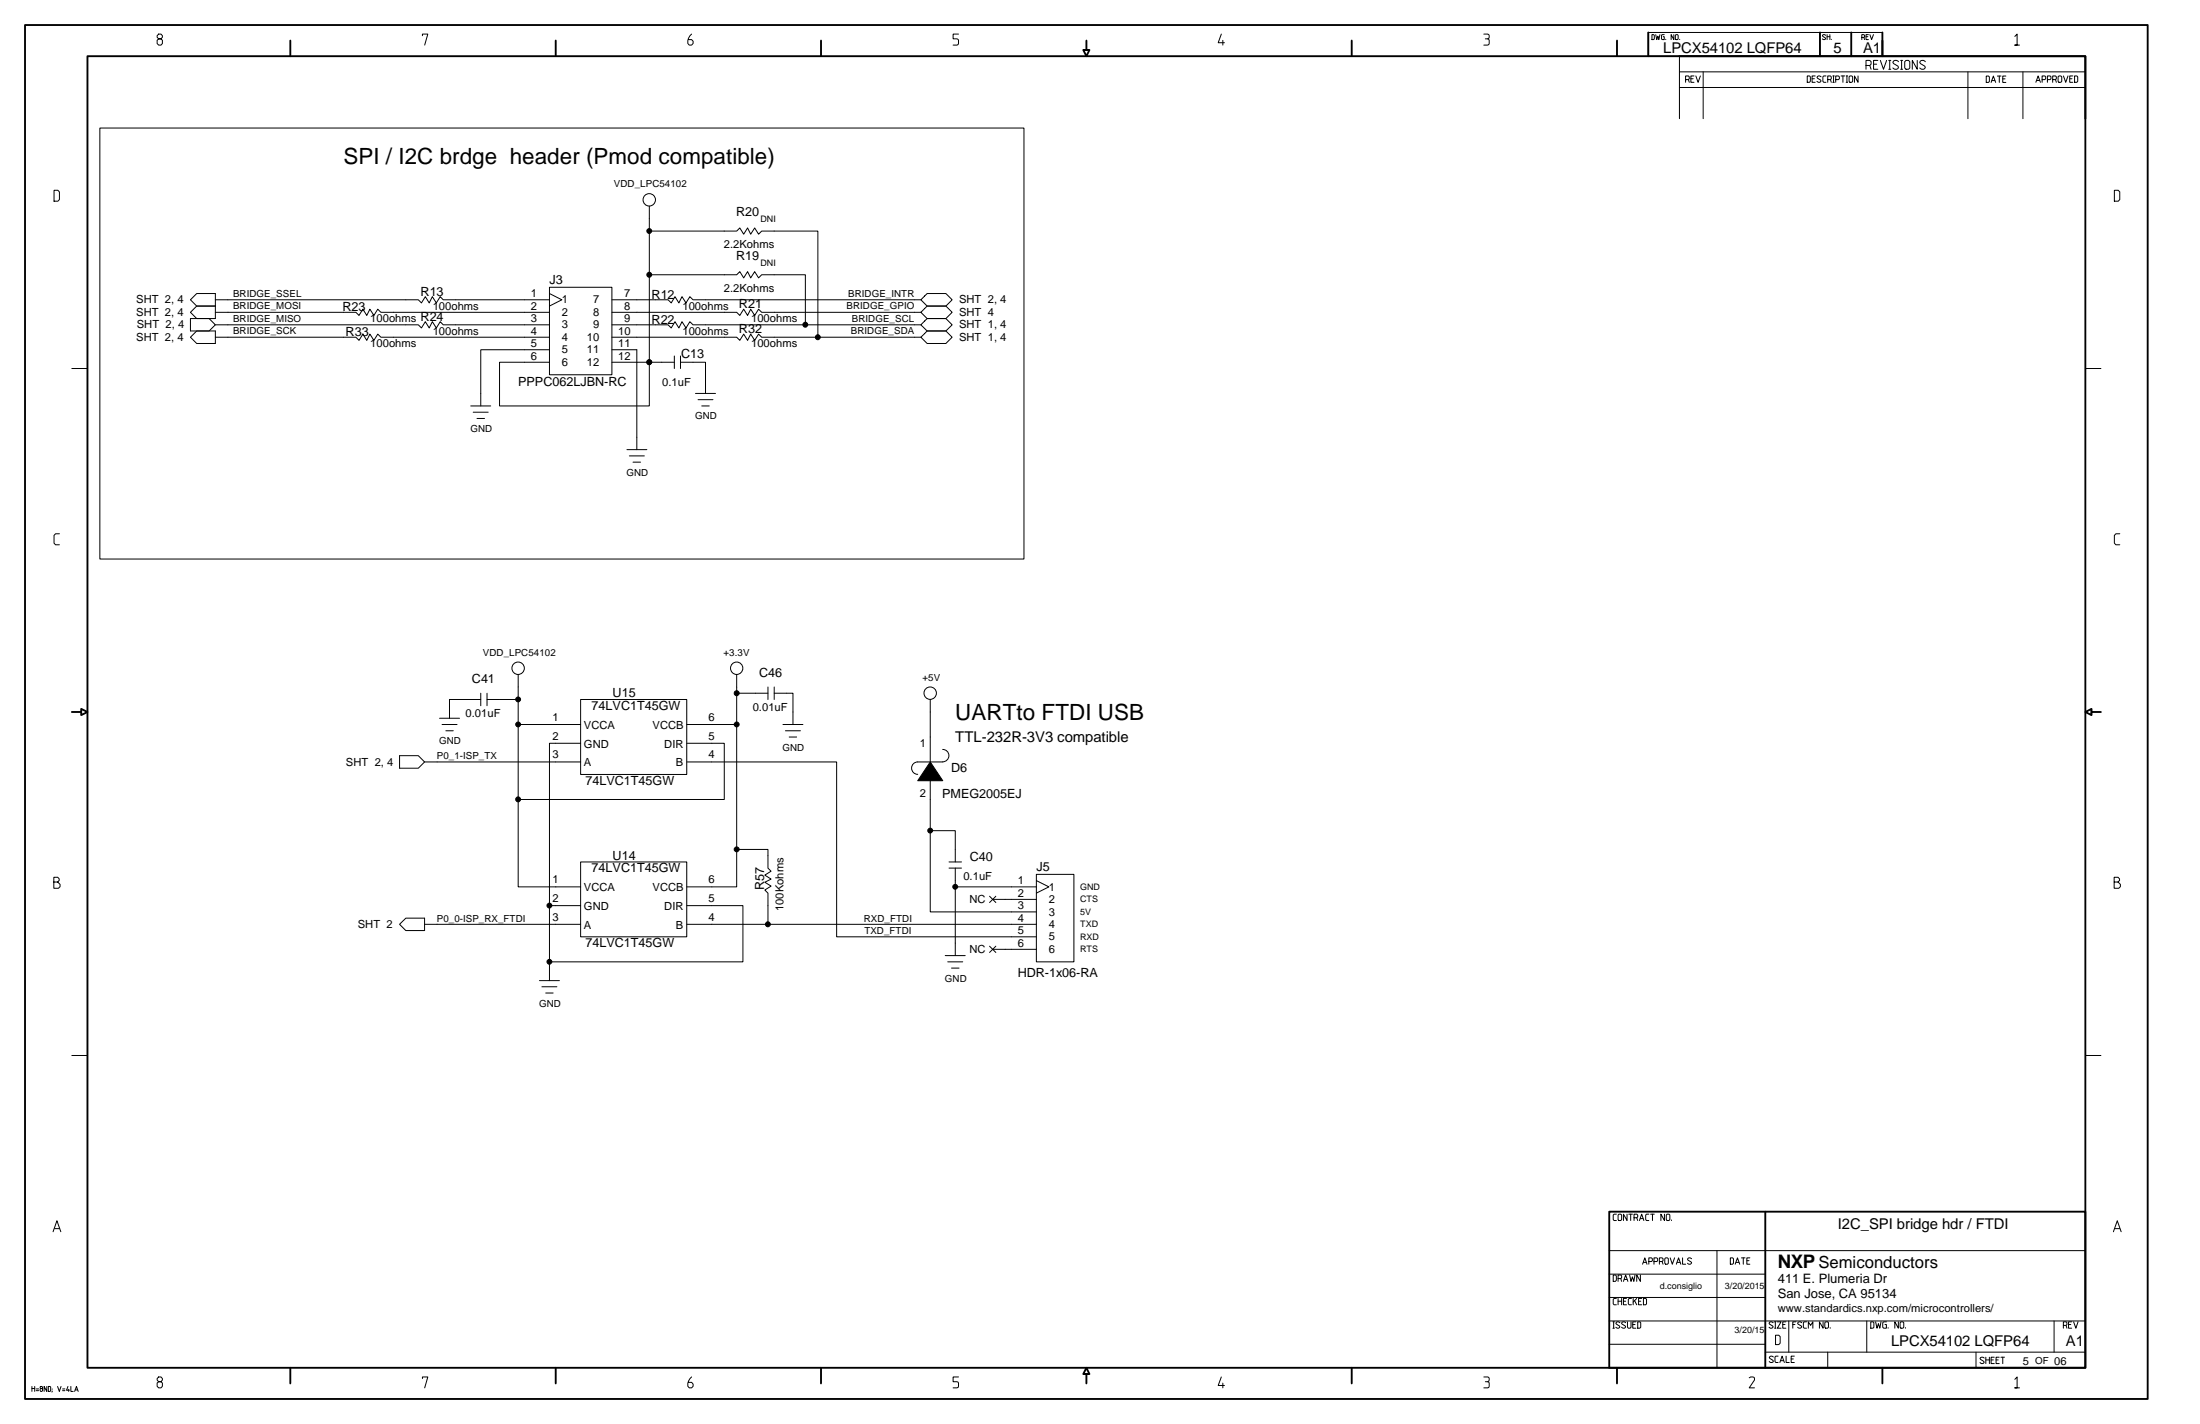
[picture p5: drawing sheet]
<svg xmlns="http://www.w3.org/2000/svg" width="432mm" height="279mm" viewBox="0 0 432 279" stroke-linecap="round" stroke-linejoin="round" font-family="sans-serif">
<g fill="none" stroke="#000" stroke-width=".2">
<path d="M31.1 6.7l-.3 .3v.3l.3 .3h.5l.3 .3v.6l-.3 .3h-.5l-.3-.3v-.6l.3-.3h.5l.3-.3v-.3l-.3-.3zM82.9 7v-.3h1.1l-.6 2.1M135.7 6.7a2.04 2.04 0 0 0-.7 1.8l.3 .3h.4l.3-.3v-.4l-.3-.3h-.6M188.1 6.7h-1v.9h.7l.3 .3-.1 .8-.9 .1M239.7 6.7l-.6 1.7h1.2M240 7.9v.9M291.2 6.7h.8a.55 .55 0 0 1 .2 .8l-.2 .1M291.5 7.6l.7 .1 .1 .8-.3 .3h-.8M324.2 6.8h.4l.1 .1v.7l-.1 .2h-.4zM325 6.8l.2 1 .2-.7 .2 .7 .2-1M326.6 6.8h-.4l-.1 .1 .1 .9h.4v-.6h-.1M326.9 7.7v.1"/>
<path d="M328.5 6.8v1l-.5-1v1M329 6.8l.4 .1v.7l-.2 .2-.4-.2v-.7zM329.6 11v12.3M329.6 17.2h79.7M329.6 14.1h79.7M329.7 7.7v.1M330.8 15.6h.6l.2-.1v-.4l-.2-.2h-.6v1.3M331.4 15.6l.2 .6M331.9 15.5h.4M332.5 14.9h-.6v1.3h.6M332.8 14.9l.5 1.3 .4-1.3M334.3 14.1v9.2"/>
<path d="M354.7 14.9h.5l.1 .2v.9l-.1 .2h-.5zM355.7 15.5h.4M356.3 14.9h-.6v1.3h.6M357.4 15.1a.47 .47 0 0 0-.8 .1l.7 .5v.3a.49 .49 0 0 1-.7 0M358.3 6.9l-.2-.1-.3 .1v.2l.5 .5-.2 .2-.4-.2M358.4 14.9h-.5l-.1 .2v.9l.1 .2h.5M358.6 7.2h.6M358.6 6.8v1M358.7 15.6h.6l.1-.1v-.4l-.1-.2h-.6v1.3M359.2 6.8v1M359.3 15.6l.1 .6M359.4 7.7v.1"/>
<path d="M359.7 16.2h.3M359.7 14.9h.3M359.9 14.9v1.3M360.3 15.6h.5l.2-.1v-.4l-.2-.2h-.5v1.3M361.4 14.9h.7M361.7 14.9v1.3M362.4 16.2h.2M362.4 14.9h.2M362.5 14.9v1.3M363.1 14.9h.4l.1 .2v.9l-.1 .2h-.4l-.2-.2v-.9zM364.7 14.9v1.3l-.7-1.3v1.3M365.4 7.3h.4l.2-.1-.2-.4h-.4v1"/>
<path d="M365.8 7.3l.2 .5M366.2 12.8h.8l.2-.2v-.5l-.2-.2h-.8v1.7M366.2 7.2h.4M366.7 6.8h-.5v1h.5M367 12.8l.2 .8M367 6.8l.3 1 .4-1M367.7 12.6h.6M368.6 11.9h-.9v1.7h.9M369.1 11.9l.6 1.7 .6-1.7M369.5 6.4h-46v4.6h46M370.7 13.6h.4M370.7 11.9h.4"/>
<path d="M370.9 11.9v1.7M372.6 12.1a.62 .62 0 0 0-1.1 .1l.1 .3 .9 .5 .1 .2-.1 .3a.7 .7 0 0 1-1-.2M373 13.6h.4M373 11.9h.4M373.2 11.9v1.7M374.1 11.9h.5l.2 .2v1.2l-.2 .3h-.5l-.3-.3v-1.2zM376.3 11.9v1.7l-1-1.7v1.7M377.9 12.1a.62 .62 0 0 0-1.1 .1l.1 .3 .9 .5 .1 .2-.1 .3a.68 .68 0 0 1-1-.2M386.2 14.1v9.2M389.8 14.9h.5l.2 .2v.9l-.2 .2h-.5zM390.8 16.2l.4-1.3 .5 1.3M391 15.8h.5"/>
<path d="M392 14.9h.7M392.4 14.9v1.3M393.1 15.5h.4M393.7 14.9h-.6v1.3h.6M395.5 7.2l.4-.5v2.1h-.4h.9M397 14.1v9.2M399.6 16.2l.4-1.3 .5 1.3M399.8 15.8h.5M400.8 15.6h.5l.2-.1v-.4l-.2-.2h-.5v1.3M401.8 15.6h.6l.1-.1v-.4l-.1-.2h-.6v1.3M402.9 15.6h.5l.2-.1v-.4l-.2-.2h-.5v1.3M403.4 15.6l.2 .6"/>
<path d="M404.1 14.9h.4l.2 .2v.9l-.2 .2h-.4l-.2-.2v-.9zM405 14.9l.4 1.3 .5-1.3M406.2 15.5h.5M406.8 14.9h-.6v1.3h.6M407.2 14.9h.4l.2 .2v.9l-.2 .2h-.4zM10.6 37.3h.8l.3 .4v1.5l-.3 .3h-.8zM19.6 25.1h181.4v84.6h-181.4zM415 37.3h.8l.3 .4v1.5l-.3 .3h-.8zM38.6 57.6h3.7v4.9h-3.7l-1.2-1.2 1.2-1.3h3.7h-3.7l-1.2-1.2zM42.3 58.8h39.8l.6 .6 .8-1.2 .7 1.2 .7-1.2 .7 1.2 .8-1.2 .6 .6h20.8M107.8 56.4h12.3v17.1h-12.3zM107.8 57.6l2.5 1.2-2.5 1.2"/>
<path d="M127.4 40.4v39.3h-29.4v-8.6h9.8M127.4 53.9h17.2l.6-.6 .8 1.2 .7-1.2 .6 1.2 .8-1.2 .8 1.2 .6-.6h8.6v9.8M127.4 45.3h17.2l.6-.6 .8 1.3 .7-1.3 .6 1.3 .8-1.3 .8 1.3 .6-.7h11v20.9M180.7 58.8h-44.7l-.6-.6-.8 1.2-.7-1.2-.7 1.2-.7-1.2-.8 1.2-.6-.6h-11M182 57.6h3.7l1.2 1.2-1.2 1.2h-3.7l-1.3-1.2zM14.1 72.3h3.1M37.4 62.5h3.6l1.3 1.2-1.3 1.2h-3.6zM38.6 64.9h3.7v2.5h-3.7l-1.2-1.2zM42.3 61.3h27.6l.6 .6 .7-1.2 .8 1.2 .6-1.2 .8 1.2 .7-1.2 .7 .6h33M42.3 66.2h27.6l.6 .6 .7-1.2 .8 1.2 .6-1.2 .8 1.2 .7-1.2 .7 .6h33M42.3 63.7h39.8l.6 .6 .8-1.2 .7 1.2 .7-1.2 .7 1.2 .8-1.2 .6 .6h20.8M92.4 79.7h3.9"/>
<path d="M107.8 68.6h-13.4v11.1M120.1 68.6h4.9v19.6M132.4 69.8v2.5M132.4 71.1h-12.3M133.6 71.1h4.9v6.1M133.6 69.8v2.5M136.5 77.2h3.9M137 78.4h2.9M137.7 79.7h1.5M180.7 61.3h-31.2l-.6-.6-.8 1.2-.8-1.2-.6 1.2-.7-1.2-.8 1.2-.6-.6h-24.5M180.7 63.7h-44.7l-.6-.6-.8 1.2-.7-1.2-.7 1.2-.7-1.2-.8 1.2-.6-.6h-11M180.7 66.2h-31.2l-.6-.6-.8 1.2-.8-1.2-.6 1.2-.7-1.2-.8 1.2-.6-.6h-24.5"/>
<path d="M182 64.9h3.7l1.2 1.3-1.2 1.2h-3.7l-1.3-1.2zM182 62.5h3.7l1.2 1.2-1.2 1.2h-3.7l-1.3-1.2zM182 60h3.7l1.2 1.3-1.2 1.2h-3.7l-1.3-1.2zM409.3 72.3h3M92.9 80.9h2.9M93.6 82.1h1.5M123 88.2h4M123.5 89.5h3M124.2 90.7h1.5M11.7 104.7h-.8l-.3 .4v1.5l.3 .3h.8M416.1 104.7h-.8l-.3 .4v1.5l.3 .3h.8M94.4 136v2.5"/>
<path d="M94.4 137.2h-6.2v3.7M95.6 137.2h6.1M95.6 136v2.5M101.7 132.4v41.6h12.3M114 137.2h20.8v14.8h-20.8zM144.6 132.4v41.6h-9.8M144.6 136h6.1M150.7 134.8v2.4M152 136h3.6v6.2M152 134.8v2.4M182.6 137.2v12.3M78.4 148.3h3.7l1.2 1.2-1.2 1.2h-3.7z"/>
<path d="M83.3 149.5h30.7M86.3 140.9h3.9M86.8 142.2h2.9M87.5 143.4h1.5M101.7 142.2h12.3M114 145.8h-6.2v46.6M134.8 149.5h29.4v34.3h39.2M134.8 145.8h7.4v11.1h-40.5M134.8 142.2h9.8M153.7 142.2h3.9M154.2 143.4h2.9M154.9 144.6h1.5"/>
<path d="M182.6 152v26.9h20.8M185 147a1.22 1.22 0 0 1 1.2 1.3 1.22 1.22 0 0 1-1.2 1.2M185 149.5h-4.9a1.22 1.22 0 0 0-1.2 1.2 1.22 1.22 0 0 0 1.2 1.2M10.6 173.1h.7l.3-.4v-.3l-.3-.3h-.7v2.2h.9l.3-.3v-.5l-.5-.4M107.8 177.7h6.2M114 169.1h20.8v14.7h-20.8zM134.8 177.7h11v11h-38M144.6 166.7h6.1v3.6l.6 .6-1.2 .8 1.2 .8-1.2 .6 1.2 .8-1.2 .7 .6 .6v6.2M182.6 163h4.9v6.1M186.3 170.3h2.4M186.3 169.1h2.4M187.5 170.3v17.2"/>
<path d="M187.5 174h15.9M194.2 175.9l1.3 1.2M194.8 176.5h8.6M195.5 175.9l-1.3 1.2M203.4 171.6h7.4v17.1h-7.4zM203.4 172.8l2.5 1.2-2.5 1.2M415 173.1h.7l.3-.4v-.3l-.3-.3h-.7v2.2h.9l.3-.3v-.5l-.5-.4M78.4 181.4l1.3-1.3h3.6v2.5h-3.6zM83.3 181.4h30.7M105.9 192.4h3.9M106.4 193.6h2.9M107.1 194.8h1.5"/>
<path d="M134.8 181.4h68.6M185.5 187.5h3.9M186 188.7h3M186.8 189.9h1.4M194.2 185.7l1.3 1.2M194.8 186.3h8.6M195.5 185.7l-1.3 1.2M14.1 207.1h3.1M409.3 207.1h3M317.2 238.2h-.4l-.2 .2v.9l.2 .2h.4M317.8 238.2h.3l.2 .2v.9l-.2 .2h-.3l-.2-.2v-.9zM319.3 238.2v1.3l-.7-1.3v1.3"/>
<path d="M319.7 238.2h.7M320.1 238.2v1.3M320.7 238.9h.5l.2-.1v-.4l-.2-.2h-.5v1.3M321.2 238.9l.2 .6M321.8 239.5l.4-1.3 .4 1.3M321.9 239.1h.6M323.6 238.2h-.4l-.2 .2v.9l.2 .2h.4M324 238.2h.7M324.3 238.2v1.3M326.7 238.2v1.3l-.7-1.3v1.3M327.2 238.2h.4l.1 .2v.9l-.1 .2h-.4l-.2-.2v-.9zM328.1 239.4v.1"/>
<path d="M10.4 241.7l.8-2.2 .7 2.2M10.7 241.1h.9M315.8 245.4h93.5M315.8 254.6h30.7M315.8 250h30.7M315.8 259.2h93.5M316.6 259.4h.3M316.6 250.2h.5l.1 .1v.9l-.1 .2h-.5zM316.7 259.4v1.2M317.2 254.8h-.4l-.2 .1v.9l.2 .2h.4M317.6 255.3h.7M317.6 250.9h.5l.2-.2v-.4l-.2-.1h-.5v1.2"/>
<path d="M317.6 254.8v1.2M317.9 259.5a.47 .47 0 0 0-.8 .1l.7 .6 .1 .1-.1 .2a.47 .47 0 0 1-.7-.1M318.1 250.9l.2 .5M318.3 254.8v1.2M318.6 255.3h.5M318.6 251.4l.5-1.2 .4 1.2M318.8 251h.5M319.1 259.5a.47 .47 0 0 0-.8 .1l.7 .6v.3a.49 .49 0 0 1-.7-.1M319.2 254.8h-.6v1.2h.6M319.4 259.4v1l.2 .2h.4l.1-.2v-1M319.8 250.2l.3 1.2 .3-.9 .3 .9 .2-1.2M320.2 254.8h-.4l-.2 .1v.9l.2 .2h.4"/>
<path d="M320.5 259.9h.4M320.5 254.8v1.2M320.8 255.2l.4 .8M321.1 259.4h-.6v1.2h.6M321.2 254.8l-.7 .7M321.4 259.4h.5l.1 .1v.9l-.1 .2h-.5zM321.6 255.3h.4M322 250.2v1.2l-.8-1.2v1.2M322.2 254.8h-.6v1.2h.6M322.4 248.1l.4-1.3 .5 1.3M322.6 254.8h.4l.2 .1v.9l-.2 .2h-.4zM322.6 247.7h.5"/>
<path d="M323.6 247.5h.5l.2-.1v-.4l-.2-.2h-.5v1.3M324.6 247.5h.6l.2-.1v-.4l-.2-.2h-.6v1.3M325.7 247.5h.5l.2-.1v-.4l-.2-.2h-.5v1.3M326.2 247.5l.2 .6M326.9 246.8h.4l.1 .2v.9l-.1 .2h-.4l-.2-.2v-.9zM327.8 246.8l.4 1.3 .5-1.3M329 248.1l.5-1.3 .4 1.3M329.2 247.7h.5M330.2 246.8v1.3h.7M332 247a.47 .47 0 0 0-.8 .1l.8 .7-.3 .3-.5-.2M337 245.4v23M339.6 246.8h.5l.1 .2v.9l-.1 .2h-.5z"/>
<path d="M340.6 248.1l.4-1.3 .5 1.3M340.7 247.7h.6M341.8 246.8h.7M342.2 246.8v1.3M342.9 247.4h.4M343.5 246.8h-.6v1.3h.6M348 259.5a.47 .47 0 0 0-.8 .1l.8 .7-.3 .3-.5-.2M348.3 259.4h.3M348.4 259.4v1.2M348.8 259.4h.8l-.8 1.2h.8M349.9 259.9h.5M350.5 259.4h-.6v1.2h.6"/>
<path d="M351.1 259.2v6.1M351.9 259.9h.4M352.5 259.4h-.6v1.2M353.6 259.5a.47 .47 0 0 0-.8 .1l.8 .7a.45 .45 0 0 1-.3 .3 .45 .45 0 0 1-.5-.2M354.6 259.4h-.5l-.2 .1v.9l.2 .2h.5M357.8 259.4v1.2l-.7-1.2v1.2M358.3 259.4h.4l.2 .1v.9l-.2 .2h-.4l-.1-.2v-.9zM366.4 259.2v6.1M367.2 259.4h.4l.2 .1v.9l-.2 .2h-.4zM368.1 259.4l.3 1.2 .3-.9 .3 .9 .2-1.2M370.2 259.4h-.5l-.2 .1v.9l.2 .2h.5v-.7h-.2M372.6 259.4v1.2l-.7-1.2v1.2"/>
<path d="M373.1 259.4h.4l.2 .1v.9l-.2 .2h-.4l-.2-.2v-.9zM403.2 259.2v6.1M406 259.9h.4M406.6 259.4h-.6v1.2h.6M407 259.4l.4 1.2 .5-1.2M414.8 241.7l.8-2.2 .7 2.2M415.1 241.1h.9M6.3 272v1M6.3 272.4h.5M6.8 272v1M7.1 272.9h.5M7.1 272.5h.5"/>
<path d="M8 272l-.1 .3 .4 .3-.1 .4h-.2l-.1-.4 .3-.2 .1-.2zM9.2 272v1l-.5-1v1M9.5 272l.4 .2v.7l-.1 .1h-.3zM10.2 272.9v.2M10.2 272.5v.1M11.3 272l.3 1 .4-1M12.3 272.9h.4M12.3 272.5h.4M13.3 272l-.2 .8h.5M13.5 272.6v.4M13.9 272v1h.5M14.6 273l.4-1 .3 1"/>
<path d="M14.8 272.7h.4M31.1 270.2l-.3 .3v.3l.3 .3h.5l.3 .3v.6l-.3 .3h-.5l-.3-.3v-.6l.3-.3h.5l.3-.3v-.3l-.3-.3zM82.9 270.5v-.3h1.1l-.6 2.1M135.7 270.2a2.03 2.03 0 0 0-.7 1.8l.3 .3h.4l.3-.3v-.4l-.3-.4h-.6M188.1 270.2h-1v.9h.7l.3 .3-.1 .8-.9 .1M239.7 270.2l-.6 1.6h1.2M240 271.4v.9M291.2 270.2h.8a.5 .5 0 0 1 .3 .4 .5 .5 0 0 1-.3 .5M291.5 271.1l.7 .1 .1 .8-.3 .3h-.8M315.8 263.8h30.7M316.6 260.6h.3M343.3 270.3l.3-.1h.5l.2 .1 .1 .2v.3l-1.1 1.5h1.1"/>
<path d="M346.5 265.3h62.8M348.1 266.3a.47 .47 0 0 0-.8 .1l.8 .7a.45 .45 0 0 1-.8 0M348.3 260.6h.3M348.5 262h.6l.3 .3v1.2l-.3 .3h-.6zM349 266.1h-.4l-.2 .2v.8l.2 .2h.4M349.3 267.3l.5-1.2 .4 1.2M349.5 267h.6M350.6 266.1v1.2h.6M351.6 266.6h.4M352.2 266.1h-.6v1.2h.6M354.9 260.6v-1.2l.5 .7 .4-.7v1.2M358.7 265.3v3.1"/>
<path d="M359.2 260.5v.1M370.6 260.5v.1M374 260.5v.1M387.8 265.3v3.1M389.4 266.5l-.5-.2-.3 .3 .7 .5 .1 .2-.1 .1a.47 .47 0 0 1-.7-.1M389.8 266.3v1.2M389.8 266.8h.7M390.5 266.3v1.2M390.8 266.8h.4M391.4 266.3h-.6v1.2h.6M391.8 266.8h.4M392.4 266.3h-.6v1.2h.6"/>
<path d="M392.7 266.3h.7M393.1 266.3v1.2M395.5 270.6l.4-.4v2.1h-.4h.9M405 260.1h.5l.2-.2v-.4l-.2-.1h-.5v1.2M405.5 260.1l.2 .5"/>
<circle cx="127.4" cy="39.2" r="1.22"/>
<circle cx="101.7" cy="131.1" r="1.22"/>
<circle cx="144.6" cy="131.1" r="1.21"/>
<circle cx="182.6" cy="136" r="1.22"/>
</g>
<g fill="#000" stroke="#000" stroke-width=".2">
<path d="M182.6 149.5l2.4 3.7h-4.9z" fill-rule="evenodd"/>
<circle cx="127.4" cy="53.9" r=".48"/>
<circle cx="127.4" cy="45.3" r=".48"/>
<circle cx="127.4" cy="71.1" r=".48"/>
<circle cx="158.1" cy="63.7" r=".48"/>
<circle cx="160.5" cy="66.2" r=".48"/>
<circle cx="101.7" cy="137.2" r=".48"/>
<circle cx="144.6" cy="136" r=".49"/>
<circle cx="101.7" cy="156.8" r=".48"/>
<circle cx="101.7" cy="142.1" r=".48"/>
<circle cx="144.6" cy="142.1" r=".48"/>
<circle cx="107.8" cy="177.7" r=".48"/>
<circle cx="144.6" cy="166.7" r=".48"/>
<circle cx="182.6" cy="163" r=".48"/>
<circle cx="187.5" cy="174" r=".48"/>
<circle cx="107.8" cy="188.7" r=".48"/>
<circle cx="150.7" cy="181.4" r=".48"/>
</g>
<g fill="none" stroke="#000" stroke-width=".37">
<path d="M4.9 4.9h416.6v269.6h-416.6zM17.2 11h392.1v257.4h-392.1zM57 8v3M109.1 8v3M161.1 8v3M213.2 8v1.8h-.6l.6 1.2 .6-1.2h-.6M265.3 8v3M317.4 8v3M323.5 6.4v4.6M329.6 11h79.7v12.3M357.2 6.4v4.6M363.3 6.4v4.6"/>
<path d="M369.5 6.4v4.6M14.1 139.7h1.8v.6l1.3-.6-1.3-.6v.6M410.5 139.7v.6l-1.2-.6 1.2-.6v.6h1.8M315.8 237.7h93.5v30.7h-93.5zM346.5 237.7v30.7M57 268.4v3M109.1 268.4v3M161.1 268.4v3M213.2 269.6h-.6l.6-1.2 .6 1.2h-.6v1.8M265.3 268.4v3M317.4 268.4v3M369.5 268.4v3"/>
</g>
<g font-size="4.4">
<text x="67.4" y="32.2">SPI / I2C brdge header (Pmod compatible)</text>
<text x="187.5" y="141.2">UARTto FTDI USB</text>
</g>
<text font-size="3.7" x="348.9" y="248.7">NXP</text>
<text font-size="3.3" x="356.9" y="248.8">Semiconductors</text>
<g font-size="2.9">
<text x="326.4" y="10.5">LPCX54102 LQFP64</text>
<text x="359.9" y="10.5">5</text>
<text x="365.7" y="10.5">A1</text>
<text x="187.5" y="145.5">TTL-232R-3V3 compatible</text>
<text x="360.7" y="241.1">I2C_SPI bridge hdr / FTDI</text>
<text x="371.2" y="264.1">LPCX54102 LQFP64</text>
<text x="405.5" y="264.1">A1</text>
</g>
<g font-size="2.5">
<text x="144.5" y="42.4">R20</text>
<text x="144.5" y="51">R19</text>
<text x="82.5" y="58">R13</text>
<text x="107.8" y="55.7">J3</text>
<text x="127.9" y="58.6">R12</text>
<text x="67.2" y="61.1">R23</text>
<text x="67.8" y="66">R33</text>
<text x="127.9" y="63.5">R22</text>
<text x="145" y="60.5">R21</text>
<text x="145" y="65.4">R32</text>
<text x="133.7" y="70.3">C13</text>
<text x="101.7" y="75.8">PPPC062LJBN-RC</text>
<text x="92.6" y="134">C41</text>
<text x="120.2" y="136.8">U15</text>
<text x="149" y="132.8">C46</text>
<text x="116.1" y="139.3">74LVC1T45GW</text>
<text x="114.9" y="154">74LVC1T45GW</text>
<text x="186.7" y="151.4">D6</text>
<text x="184.9" y="156.5">PMEG2005EJ</text>
<text x="116.1" y="171.1">74LVC1T45GW</text>
<text x="120.2" y="168.7">U14</text>
<text x="190.3" y="168.9">C40</text>
<text x="203.4" y="170.9">J5</text>
<text x="150" y="174.7" transform="rotate(-90 150 174.7)">R57</text>
<text x="114.9" y="185.8">74LVC1T45GW</text>
<text x="199.7" y="191.7">HDR-1x06-RA</text>
<text x="348.9" y="251.8">411 E. Plumeria Dr</text>
<text x="348.9" y="254.7">San Jose, CA 95134</text>
</g>
<g font-size="2.2">
<text x="142.1" y="48.7">2.2Kohms</text>
<text x="26.7" y="59.5">SHT 2, 4</text>
<text x="104.2" y="58.3">1</text>
<text x="110.3" y="59.5">1</text>
<text x="116.4" y="59.5">7</text>
<text x="122.5" y="58.3">7</text>
<text x="142.1" y="57.3">2.2Kohms</text>
<text x="188.2" y="59.5">SHT 2, 4</text>
<text x="26.7" y="62">SHT 2, 4</text>
<text x="26.9" y="64.5">SHT 2, 4</text>
<text x="72.7" y="63.2">100ohms R24</text>
<text x="84.9" y="60.8">100ohms</text>
<text x="84.9" y="65.7">100ohms</text>
<text x="104.2" y="60.7">2</text>
<text x="104.2" y="63.2">3</text>
<text x="104.2" y="65.6">4</text>
<text x="110.3" y="64.5">3</text>
<text x="110.3" y="62">2</text>
<text x="116.4" y="64.5">9</text>
<text x="116.4" y="62">8</text>
<text x="121.3" y="65.6">10</text>
<text x="122.5" y="60.7">8</text>
<text x="122.5" y="63.2">9</text>
<text x="133.9" y="60.8">100ohms</text>
<text x="133.9" y="65.7">100ohms</text>
<text x="147.4" y="63.2">100ohms</text>
<text x="188.2" y="64.5">SHT 1, 4</text>
<text x="188.2" y="62">SHT 4</text>
<text x="26.7" y="66.9">SHT 2, 4</text>
<text x="72.7" y="68.1">100ohms</text>
<text x="104.2" y="68.1">5</text>
<text x="104.2" y="70.5">6</text>
<text x="110.3" y="69.3">5</text>
<text x="110.3" y="71.8">6</text>
<text x="110.3" y="66.9">4</text>
<text x="115.2" y="69.3">11</text>
<text x="115.2" y="71.8">12</text>
<text x="115.2" y="66.9">10</text>
<text x="121.3" y="68.1">11</text>
<text x="121.3" y="70.5">12</text>
<text x="147.4" y="68.1">100ohms</text>
<text x="188.2" y="66.9">SHT 1, 4</text>
<text x="130" y="75.8">0.1uF</text>
<text x="91.4" y="140.7">0.01uF</text>
<text x="108.5" y="141.5">1</text>
<text x="114.6" y="143">VCCA</text>
<text x="128.1" y="143">VCCB</text>
<text x="139.1" y="141.5">6</text>
<text x="147.7" y="139.5">0.01uF</text>
<text x="108.5" y="145.1">2</text>
<text x="108.5" y="148.8">3</text>
<text x="114.6" y="146.7">GND</text>
<text x="130.4" y="146.7">DIR</text>
<text x="139.1" y="145.1">5</text>
<text x="139.1" y="148.8">4</text>
<text x="180.6" y="146.6">1</text>
<text x="67.9" y="150.2">SHT 2, 4</text>
<text x="114.6" y="150.4">A</text>
<text x="132.7" y="150.4">B</text>
<text x="180.6" y="156.4">2</text>
<text x="108.5" y="173.3">1</text>
<text x="139.1" y="173.3">6</text>
<text x="189.1" y="172.7">0.1uF</text>
<text x="199.7" y="173.5">1</text>
<text x="108.5" y="177">2</text>
<text x="114.6" y="174.9">VCCA</text>
<text x="114.6" y="178.6">GND</text>
<text x="128.1" y="174.9">VCCB</text>
<text x="130.4" y="178.6">DIR</text>
<text x="139.1" y="177">5</text>
<text x="153.8" y="178.8" transform="rotate(-90 153.8 178.8)">100Kohms</text>
<text x="190.3" y="177.2">NC</text>
<text x="199.7" y="175.9">2</text>
<text x="199.7" y="178.4">3</text>
<text x="205.9" y="179.6">3</text>
<text x="205.9" y="177.2">2</text>
<text x="205.9" y="174.7">1</text>
<text x="70.2" y="182.1">SHT 2</text>
<text x="108.5" y="180.7">3</text>
<text x="114.6" y="182.3">A</text>
<text x="132.7" y="182.3">B</text>
<text x="139.1" y="180.7">4</text>
<text x="199.7" y="180.8">4</text>
<text x="199.7" y="183.3">5</text>
<text x="199.7" y="185.7">6</text>
<text x="205.9" y="184.5">5</text>
<text x="205.9" y="182.1">4</text>
<text x="190.3" y="187">NC</text>
<text x="205.9" y="187">6</text>
<text x="348.9" y="257.5">www.standardics.nxp.com/microcontrollers/</text>
<text x="397" y="267.7">5</text>
<text x="403.2" y="267.7">06</text>
</g>
<g font-size="1.9">
<text x="120.5" y="36.7">VDD_LPC54102</text>
<text x="45.7" y="58.3">BRIDGE_SSEL</text>
<text x="166.5" y="58.3">BRIDGE_INTR</text>
<text x="45.7" y="63.2">BRIDGE_MISO</text>
<text x="45.7" y="65.6">BRIDGE_SCK</text>
<text x="45.7" y="60.7">BRIDGE_MOSI</text>
<text x="166.2" y="60.7">BRIDGE_GPIO</text>
<text x="167" y="65.6">BRIDGE_SDA</text>
<text x="167.2" y="63.2">BRIDGE_SCL</text>
<text x="136.4" y="82.3">GND</text>
<text x="92.3" y="84.8">GND</text>
<text x="123" y="93.3">GND</text>
<text x="94.8" y="128.7">VDD_LPC54102</text>
<text x="142" y="128.7">+3.3V</text>
<text x="181.1" y="133.5">+5V</text>
<text x="85.7" y="149">P0_1-ISP_TX</text>
<text x="86.2" y="146">GND</text>
<text x="153.6" y="147.3">GND</text>
<text x="85.7" y="180.8">P0_0-ISP_RX_FTDI</text>
<text x="169.5" y="180.8">RXD_FTDI</text>
<text x="169.7" y="183.3">TXD_FTDI</text>
<text x="105.8" y="197.5">GND</text>
<text x="185.5" y="192.6">GND</text>
<text x="399.5" y="267.7">OF</text>
</g>
<g font-size="1.8">
<text x="149.2" y="43.6">DNI</text>
<text x="149.2" y="52.2">DNI</text>
<text x="212" y="177">CTS</text>
<text x="212" y="174.6">GND</text>
<text x="212" y="179.5">5V</text>
<text x="212" y="184.4">RXD</text>
<text x="212" y="181.9">TXD</text>
<text x="212" y="186.8">RTS</text>
<text x="325.8" y="253">d.consiglio</text>
<text x="338.6" y="253">3/20/2015</text>
<text x="340.5" y="261.6">3/20/15</text>
</g>
</svg>
